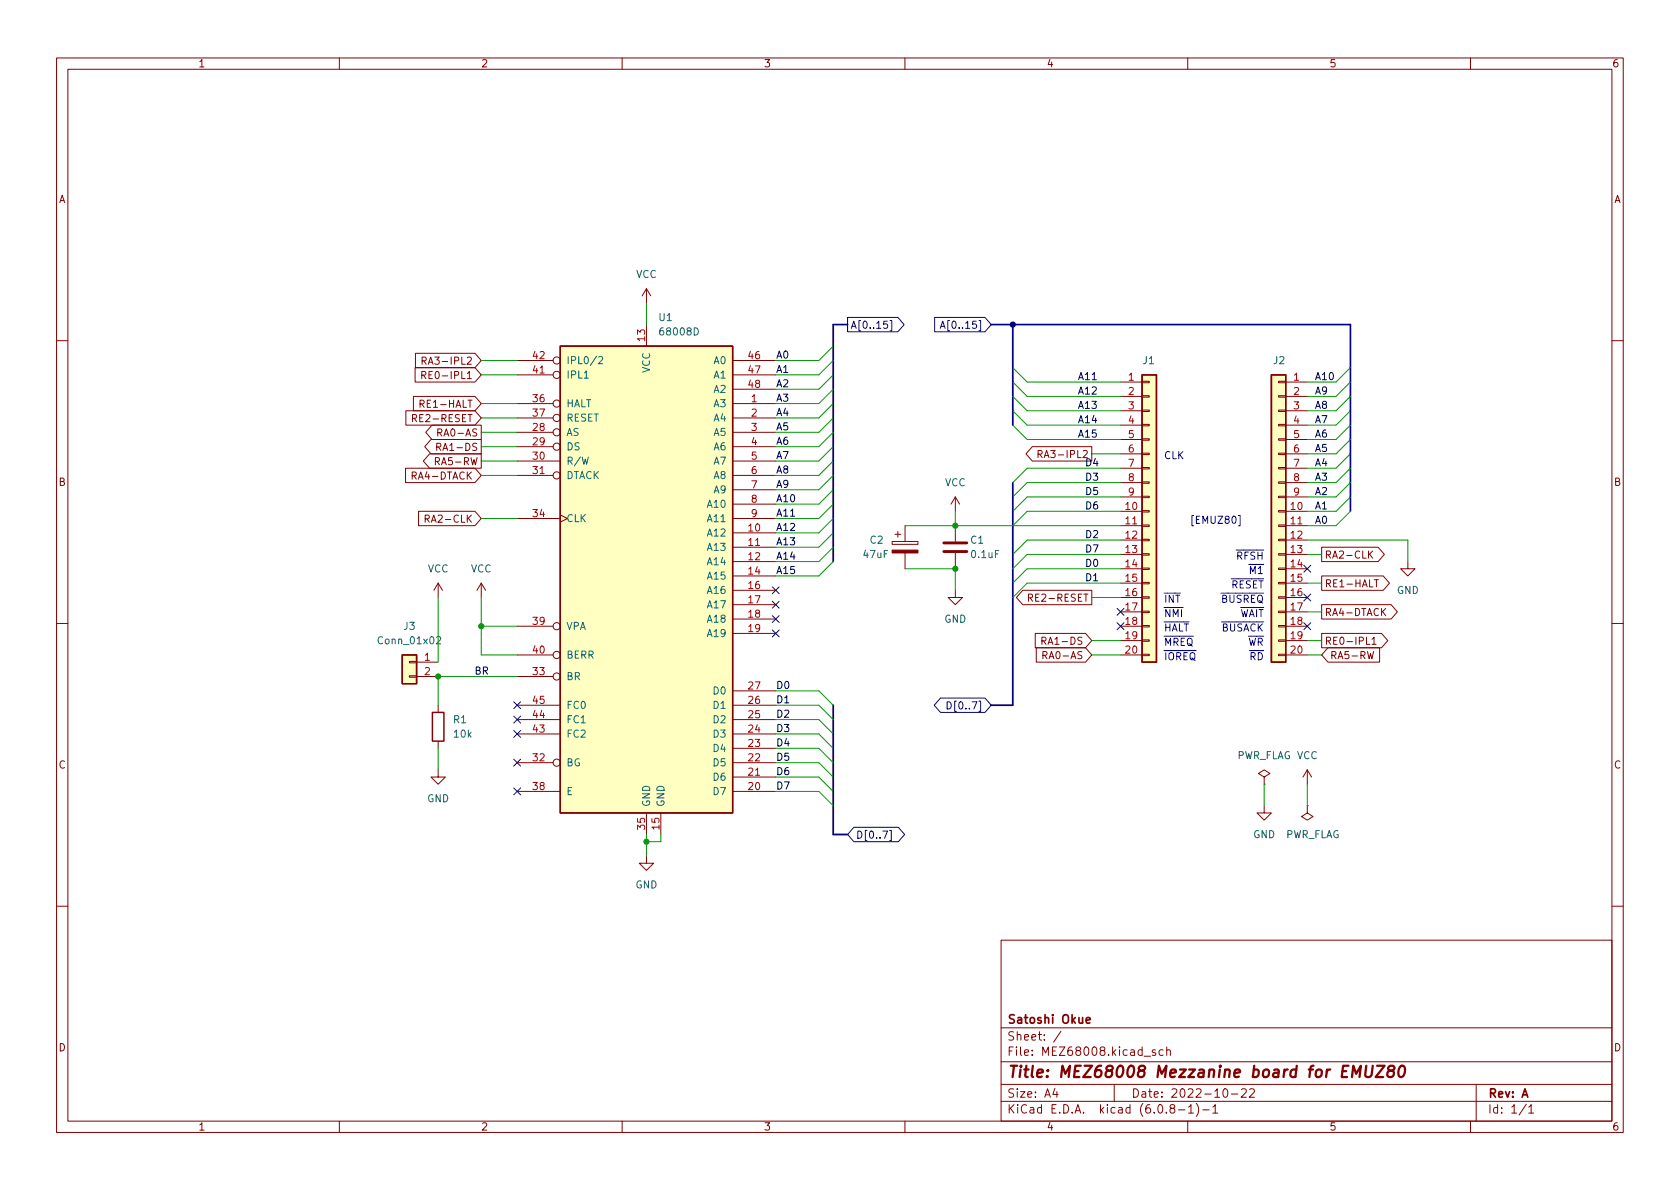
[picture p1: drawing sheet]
<svg xmlns="http://www.w3.org/2000/svg" width="297mm" height="210mm" viewBox="0 0 297 210" stroke-linecap="round" stroke-linejoin="round" font-family="sans-serif">
<g fill="none" stroke="#840000" stroke-width=".18">
<path d="M10 10.2h277v190.1h-277zM12 12.2h273v186.1h-273zM60 10.2v2M110 10.2v2M160 10.2v2M210 10.2v2M260 10.2v2M114.3 51l-.8 1.3M114.3 51v2.6M114.3 57.4v3.8M114.3 51l.8 1.3M10 60.2h2"/>
<path d="M71.8 72.6h12.2l1.1 1.3-1.1 1.3h-12.2zM72.9 74l.6-.1 .2-.2-.1-.3-.7-.1v1.3M73.1 70.1h10.9l1.1 1.3-1.1 1.2h-10.9zM73.2 74l.5 .6M73.4 65h10.6l1.1 1.3-1.1 1.3h-10.6zM73.5 62.5h10.5l1.1 1.2-1.1 1.3h-10.5zM74.3 71.4h.6l.1-.2-.1-.3-.6-.1v1.2M74.6 66.3h.6l.1-.2-.1-.3-.6-.1v1.3M74.6 63.8l.6-.1 .2-.1-.1-.3-.7-.2v1.3M74.9 66.3l.4 .7M74.9 63.8l.5 .6M76.2 77.7h8.9v2.6h-8.9l-1.1-1.3z"/>
<path d="M76.4 75.2h8.7v2.5h-8.7l-1.1-1.3zM77.2 79h.6l.1-.2v-.3l-.7-.1v1.3M77.4 76.5l.6-.1 .1-.1v-.3l-.7-.2v1.3M77.5 79l.4 .7M91.4 71.4h6.4M91.4 73.9h6.4M91.4 76.4h6.4M91.4 79h6.4M91.4 66.3h6.4M91.4 63.7h6.4M129.5 71.4h7.7M129.5 73.9h7.7"/>
<path d="M129.5 76.4h7.7M129.5 79h7.7M129.5 66.3h7.7M129.5 63.7h7.7M129.5 68.8h7.7M182.5 79h10.5v2.5h-10.5l-1.1-1.2zM198.1 67.6h3.8M198.1 70.1h3.8M198.1 72.6h3.8M198.1 75.2h3.8M198.1 77.7h3.8M201.9 77.6h1.3v.2h-1.3z"/>
<path d="M201.9 75.1h1.3v.2h-1.3zM201.9 72.5h1.3v.3h-1.3zM201.9 70h1.3v.2h-1.3zM201.9 67.4h1.3v.3h-1.3zM226.1 77.6h1.2v.2h-1.2zM226.1 75.1h1.2v.2h-1.2zM226.1 72.5h1.2v.3h-1.2zM226.1 70h1.2v.2h-1.2zM226.1 67.4h1.2v.3h-1.2zM227.3 67.6h3.8M227.3 70.1h3.8M227.3 72.6h3.8"/>
<path d="M227.3 75.2h3.8M227.3 77.7h3.8M285 60.2h2M71.7 82.8h12.3l1.1 1.3-1.1 1.2h-12.3zM72.9 84.1h.6l.1-.2-.1-.3-.6-.1v1.2M74 90.4h10l1.1 1.3-1.1 1.3h-10zM75.2 91.7h.6l.1-.2-.1-.3-.6-.1v1.3M76 80.3h9.1v2.5h-9.1l-1.2-1.3zM77 81.6l.6-.1 .1-.2-.1-.3-.6-.1v1.3M91.4 81.5h7.7M91.4 84.1h6.4M91.4 91.7h7.7"/>
<path d="M99.1 91.1l1.2 .6-1.2 .6M129.5 94.2h7.7M129.5 96.8h7.7M129.5 99.3h7.7M129.5 81.5h7.7M129.5 84.1h7.7M129.5 91.7h7.7M129.5 86.6h7.7M129.5 89.1h7.7M157.7 95.8h4.6v.5h-4.6zM158.2 94.5h1.1M158.7 94v1"/>
<path d="M160 93v2.8M160 97.8v2.8M168.9 87.9v2.5M168.9 93v2.8M168.9 97.8v2.8M168.9 87.9l-.8 1.2M168.9 87.9l.8 1.2M183.5 80.3h.6l.2-.2-.1-.3-.7-.1v1.2M183.8 80.3l.5 .6M198.1 90.4h3.8M198.1 93h3.8M198.1 95.5h3.8"/>
<path d="M198.1 98h3.8M198.1 80.3h3.8M198.1 82.8h3.8M198.1 85.3h3.8M198.1 87.9h3.8M201.9 97.9h1.3v.3h-1.3zM201.9 95.4h1.3v.2h-1.3zM201.9 92.8h1.3v.3h-1.3zM201.9 90.3h1.3v.2h-1.3zM201.9 87.8h1.3v.2h-1.3zM201.9 85.2h1.3v.3h-1.3zM201.9 82.7h1.3v.2h-1.3z"/>
<path d="M201.9 80.1h1.3v.3h-1.3zM226.1 97.9h1.2v.3h-1.2zM226.1 95.4h1.2v.2h-1.2zM226.1 92.8h1.2v.3h-1.2zM226.1 90.3h1.2v.2h-1.2zM226.1 87.8h1.2v.2h-1.2zM226.1 85.2h1.2v.3h-1.2zM226.1 82.7h1.2v.2h-1.2zM226.1 80.1h1.2v.3h-1.2zM227.3 90.4h3.8M227.3 93h3.8M227.3 95.5h3.8"/>
<path d="M227.3 98h3.8M227.3 80.3h3.8M227.3 82.8h3.8M227.3 85.3h3.8M227.3 87.9h3.8M233.7 96.8h10l1.1 1.2-1.1 1.3h-10zM242.2 98l.5 .7M242.7 97.4l-.7 .8M248.9 99.3v1.3h1.3l-1.3 1.2-1.3-1.2h1.3M10 110.2h2M72.4 119.5h1.3v.3h-1.3zM72.4 117h1.3v.2h-1.3z"/>
<path d="M73.7 119.6h3.8M73.7 117.1h3.8M77.5 103.1l-.8 1.3M77.5 103.1v2.6M77.5 103.1l.7 1.3M85.1 103.1l-.8 1.3M85.1 103.1v2.6M85.1 103.1l.8 1.3M91.4 110.7h6.4M91.4 115.8h6.4M91.4 119.6h6.4M129.5 101.8h7.7"/>
<path d="M129.5 104.4h7.7M129.5 106.9h7.7M129.5 109.5h7.7M129.5 112h7.7M168.9 104.4v1.3h1.3l-1.3 1.2-1.3-1.2h1.3M180.8 104.4h12.2v2.5h-12.2l-1.1-1.2zM181.8 105.7h.6l.2-.2-.1-.3-.7-.1v1.2M182.1 105.7l.5 .6M183 112h8.9l1.1 1.3-1.1 1.2h-8.9zM183.2 114.5h8.7l1.1 1.3-1.1 1.3h-8.7zM184.2 113.3h.6l.1-.2v-.3l-.7-.1v1.2M184.4 115.9l.6-.1 .1-.2v-.3l-.7-.1v1.3"/>
<path d="M184.5 113.3l.4 .6M198.1 100.6h3.8M198.1 103.1h3.8M198.1 105.7h3.8M198.1 108.2h3.8M198.1 110.7h3.8M198.1 113.3h3.8M198.1 115.8h3.8M201.9 115.7h1.3v.2h-1.3zM201.9 113.2h1.3v.2h-1.3zM201.9 110.6h1.3v.3h-1.3zM201.9 108.1h1.3v.2h-1.3z"/>
<path d="M201.9 105.5h1.3v.3h-1.3zM201.9 103h1.3v.2h-1.3zM201.9 100.5h1.3v.2h-1.3zM226.1 115.7h1.2v.2h-1.2zM226.1 113.2h1.2v.2h-1.2zM226.1 110.6h1.2v.3h-1.2zM226.1 108.1h1.2v.2h-1.2zM226.1 105.5h1.2v.3h-1.2zM226.1 103h1.2v.2h-1.2zM226.1 100.5h1.2v.2h-1.2zM227.3 100.6h3.8M227.3 103.1h3.8"/>
<path d="M227.3 105.7h3.8M227.3 108.2h3.8M227.3 110.7h3.8M227.3 113.3h3.8M227.3 115.8h3.8M233.7 101.8h10.9l1.1 1.3-1.1 1.3h-10.9zM233.7 106.9h12.3l1.1 1.3-1.1 1.3h-12.3zM233.7 112h10.6l1.1 1.3-1.1 1.2h-10.6zM234.8 114.5h9.1v2.6h-9.1l-1.1-1.3zM241.6 112.7v1.2h.6M241.8 115.2l.3 1.3 .2-.9 .3 .9 .3-1.3M242.6 113l.3-.3v1.2"/>
<path d="M242.6 113.9h.7M243 102.5h.7M243.4 102.5v1.3M244.5 108.1l.5 .8M245 107.6l-.7 .7M285 110.2h2M77.5 136.1v1.3h1.2l-1.2 1.3-1.3-1.3h1.3M77.5 124.7v1.3M77.5 131.1v1.2M91.4 139.9h7.7M91.4 134.9h6.4M91.4 129.8h7.7"/>
<path d="M91.4 127.2h7.7M91.4 124.7h7.7M129.5 139.9h7.7M129.5 137.4h7.7M129.5 134.9h7.7M129.5 132.3h7.7M129.5 129.8h7.7M129.5 127.2h7.7M129.5 124.7h7.7M129.5 122.2h7.7M223.5 137.4l1-.6-1-.7-1 .7 1 .6v1.3M223.5 138.7h.1"/>
<path d="M231.1 136.1l-.7 1.3M231.1 136.1v2.6M231.1 136.1l.8 1.3M114.3 151.4v1.2h1.3l-1.3 1.3-1.3-1.3h1.3M114.3 143.8v3.8M116.8 143.8v3.8M223.5 142.5v1.3h1.3l-1.3 1.2-1.3-1.2h1.3M231.1 142.5v1.3l1.1 .6-1.1 .6-1-.6 1-.6M231.1 142.5h.1M10 160.2h2M177 166.3h108v32h-108zM285 160.2h2"/>
<path d="M60 198.3v2M110 198.3v2M160 198.3v2M177 194.8h108M177 191.8h108M177 187.8h108M177 181.8h108M186.5 192.5l-.4 1h1M186.9 193v1M187.6 182.4l-1.3 1.9M197 191.8v3M202.3 186.8h1.1"/>
<path d="M204.3 185.7l-.4-.1-.2 .2 .1 .3 .5 .1v.4h-.6M205.6 185.7l-.4-.1-.3 .3v.4l.2 .3h.5M206.3 185.8l.2-.2 .4 .1v.9M206.3 185.1v1.5M207.1 196l-.2-.3v-.2l.2-.2 .5 .1 .1 .2-.1 .2-.6 .2-.1 .3v.4l.2 .1h.5l.1-.3-.1-.4-.2-.1M208.4 196.3h1.1M210 198.3v2M210.1 195.8l.5-.5v1.5M210.1 196.8h.9M211.5 195.1a1.72 1.72 0 0 1 0 2.3M212.6 196.3h1.2M214.4 195.8l.5-.5v1.5"/>
<path d="M214.4 196.8h.9M216.4 192.6l.2-.1a.81 .81 0 0 1 .6 .7 .81 .81 0 0 1-.3 .8h-.2a.81 .81 0 0 1-.6-.6 .81 .81 0 0 1 .3-.8zM217.7 193.5h1.2M219.5 192.7l.6-.2 .2 .2 .1 .3-1 1h1M220.9 192.7l.6-.2 .2 .2 .1 .3-.9 1h.9M260 198.3v2M261 191.8v6.5M269.9 195.3l-1.3 1.9M270.3 195.8l.4-.5v1.5M270.3 196.8h.9"/>
<circle cx="98.4" cy="66.3" r=".63"/>
<circle cx="98.4" cy="73.9" r=".63"/>
<circle cx="98.4" cy="76.4" r=".63"/>
<circle cx="98.4" cy="79" r=".63"/>
<circle cx="98.4" cy="63.7" r=".63"/>
<circle cx="98.4" cy="71.4" r=".63"/>
<circle cx="98.4" cy="84.1" r=".63"/>
<circle cx="98.4" cy="110.7" r=".63"/>
<circle cx="98.4" cy="115.8" r=".63"/>
<circle cx="98.4" cy="119.6" r=".63"/>
<circle cx="98.4" cy="134.9" r=".63"/>
</g>
<path d="M239 190.5l.3-2 .5 1.4 .8-1.4-.2 2M241.6 188.5l-.2 1.6 .1 .3a.66 .66 0 0 0 1-.3l.2-1.6M243.5 188.5h1.3l-1.6 2h1.4M245.8 189.3l-.3-.2-.1-.3a.64 .64 0 0 1 1.1-.1l.1 .2a.66 .66 0 0 1-.8 .4 .65 .65 0 0 0-.4 1.1 .65 .65 0 0 0 .9-.1 .65 .65 0 0 0 0-.9l-.2-.1M247.5 188.7a.46 .46 0 0 1 .5-.2 .46 .46 0 0 1 .4 .3 1.15 1.15 0 0 1-.8 1.7l-.2-.1a1.54 1.54 0 0 1 .1-1.7z" fill="none" stroke="#840000" stroke-width=".4"/>
<path d="M192.1 180.4l.7-.1-.1-.3-.4-.1-.2 .2v.8h.6" fill="none" stroke="#840000" stroke-width=".3"/>
<path d="M157.7 97.3h4.6v.5h-4.6z" fill="#840000" stroke="#840000" stroke-width=".18"/>
<path d="M166.9 97.5h4M166.9 96h4" fill="none" stroke="#840000" stroke-width=".51"/>
<g fill="#ffffc2" stroke="#ffffc2" stroke-width=".18">
<path d="M201.9 66.3h2.6v50.8h-2.6z"/>
<path d="M224.8 66.3h2.5v50.8h-2.5z"/>
<path d="M99.1 61.2h30.4v82.6h-30.4z"/>
<path d="M71.1 115.8h2.6v5.1h-2.6z"/>
</g>
<path d="M99.1 61.2h30.4v82.6h-30.4zM201.9 66.3h2.6v50.8h-2.6zM224.8 66.3h2.5v50.8h-2.5zM71.1 115.8h2.6v5.1h-2.6zM76.5 126h2v5.1h-2z" fill="none" stroke="#840000" stroke-width=".25"/>
<path d="M103.3 66.9h.7M105.8 63.2l.5-.1 .3 .3-.8 .9h.8M77.2 112.7l.5-.1 .2 .3-.8 1h.8" fill="none" stroke="#006464" stroke-width=".18"/>
<g fill="none" stroke="#000084" stroke-width=".18">
<path d="M149.9 56.1h8.9l1.1 1.3-1.1 1.3h-8.9zM156.9 56.8h-.6l-.1 .6 .2-.1h.4l.1 .2v.4l-.2 .2-.5-.2M157.4 56.7h.3v1.8h-.3M165.3 56.1h8.8l1.2 1.3-1.2 1.3h-8.8zM166.3 58.1l.4-1.3 .4 1.3M166.4 57.7h.6M230.5 100l1.2 1.2M231.7 100l-1.2 1.2M136.6 108.9l1.2 1.2M136.6 111.4l1.2 1.2M136.6 103.8l1.2 1.2M136.6 106.3l1.2 1.2"/>
<path d="M137.8 108.9l-1.2 1.2M137.8 111.4l-1.2 1.2M137.8 103.8l-1.2 1.2M137.8 106.3l-1.2 1.2M197.5 110.1l1.2 1.2M197.5 107.6l1.2 1.2M198.7 110.1l-1.2 1.2M198.7 107.6l-1.2 1.2M230.5 105l1.2 1.3M230.5 110.1l1.2 1.2M231.7 105l-1.2 1.3M231.7 110.1l-1.2 1.2"/>
<path d="M90.8 124.1l1.2 1.2M90.8 126.6l1.2 1.3M90.8 129.2l1.2 1.2M90.8 134.3l1.2 1.2M90.8 139.3l1.2 1.3M92 124.1l-1.2 1.2M92 126.6l-1.2 1.3M92 129.2l-1.2 1.2M92 134.3l-1.2 1.2M92 139.3l-1.2 1.3M166.3 123.4h7.8l1.2 1.3-1.2 1.3h-7.8l-1.1-1.3zM167.5 124.1a.64 .64 0 0 1 .7 .6 .64 .64 0 0 1-.7 .7z"/>
<path d="M151 146.3h7.8l1.1 1.3-1.1 1.2h-7.8l-1.1-1.2zM157.3 146.8h.3v1.9h-.3"/>
</g>
<path d="M211 91.2h-.3v1.8h.3" fill="none" stroke="#0000c2" stroke-width=".18"/>
<path d="M149.9 57.4h-2.6v41.9M175.3 57.4h63.5v33M179.1 57.4v17.8M179.1 85.3v39.4h-3.8M147.3 124.7v22.9h2.6" fill="none" stroke="#000084" stroke-width=".3"/>
<g fill="none" stroke="#009600" stroke-width=".18">
<path d="M114.3 53.6v3.8M85.1 73.9h6.3M85.1 71.4h6.3M85.1 76.4h6.3M85.1 79h6.3M85.1 66.3h6.3M85.1 63.7h6.3M147.3 71.4l-2.5 2.5h-7.6M147.3 68.8l-2.5 2.6h-7.6M147.3 73.9l-2.5 2.5h-7.6M147.3 79l-2.5 2.5h-7.6M147.3 76.4l-2.5 2.6h-7.6"/>
<path d="M147.3 63.7l-2.5 2.6h-7.6M147.3 61.2l-2.5 2.5h-7.6M147.3 66.3l-2.5 2.5h-7.6M179.1 65l2.5 2.6h16.5M179.1 70.1l2.5 2.5h16.5M179.1 67.6l2.5 2.5h16.5M179.1 75.2l2.5 2.5h16.5M179.1 72.6l2.5 2.6h16.5M238.8 65l-2.6 2.6h-5.1M238.8 70.1l-2.6 2.5h-5.1M238.8 67.6l-2.6 2.5h-5.1M238.8 77.7l-2.6 2.6h-5.1"/>
<path d="M238.8 75.2l-2.6 2.5h-5.1M238.8 72.6l-2.6 2.6h-5.1M85.1 84.1h6.3M85.1 91.7h6.3M85.1 81.5h6.3M147.3 99.3l-2.5 2.5h-7.6M147.3 96.8l-2.5 2.5h-7.6M147.3 81.5l-2.5 2.6h-7.6M147.3 89.1l-2.5 2.6h-7.6M147.3 84.1l-2.5 2.5h-7.6M147.3 86.6l-2.5 2.5h-7.6M147.3 94.2l-2.5 2.6h-7.6"/>
<path d="M147.3 91.7l-2.5 2.5h-7.6M160 93h38.1M168.9 90.4v2.6M193 80.3h5.1M198.1 85.3h-16.5l-2.5 2.6M198.1 95.5h-16.5l-2.5 2.5M198.1 98h-16.5l-2.5 2.6M198.1 90.4h-16.5l-2.5 2.6M198.1 87.9h-16.5l-2.5 2.5M198.1 82.8h-16.5l-2.5 2.5M231.1 95.5h17.8v3.8M231.1 98h2.6"/>
<path d="M238.8 82.8l-2.6 2.5h-5.1M238.8 90.4l-2.6 2.6h-5.1M238.8 87.9l-2.6 2.5h-5.1M238.8 85.3l-2.6 2.6h-5.1M238.8 80.3l-2.6 2.5h-5.1M77.5 105.7v11.4M85.1 105.7v10.1h6.3M85.1 110.7h6.3M91.4 119.6h-13.9v5.1M160 100.6h8.9v3.8M193 113.3h5.1M193 115.8h5.1"/>
<path d="M193 105.7h5.1M198.1 100.6h-16.5l-2.5 2.5M198.1 103.1h-16.5l-2.5 2.6M231.1 113.3h2.6M231.1 115.8h2.6M231.1 103.1h2.6M231.1 108.2h2.6M77.5 132.3v3.8M137.2 122.2h7.6l2.5 2.5M137.2 134.9h7.6l2.5 2.5M137.2 132.3h7.6l2.5 2.6M137.2 129.8h7.6l2.5 2.5"/>
<path d="M137.2 137.4h7.6l2.5 2.5M137.2 139.9h7.6l2.5 2.6M137.2 127.2h7.6l2.5 2.6M137.2 124.7h7.6l2.5 2.5M223.5 138.7v3.8M231.1 138.7v3.8M114.3 147.6v3.8M116.8 147.6v1.2h-2.5"/>
</g>
<circle cx="179.1" cy="57.4" r=".46" fill="#000084" stroke="#000084" stroke-width=".18"/>
<g fill="#009600" stroke="#009600" stroke-width=".18">
<circle cx="168.9" cy="93" r=".46"/>
<circle cx="168.9" cy="100.6" r=".46"/>
<circle cx="77.5" cy="119.6" r=".46"/>
<circle cx="114.3" cy="148.8" r=".46"/>
<circle cx="85.1" cy="110.7" r=".46"/>
</g>
<text font-size="2.8" fill="#840000" x="178" y="190.6">Title: MEZ68008 Mezzanine board for EMUZ80</text>
<g font-size="2.1" fill="#840000">
<text x="178" y="184">Sheet: /</text>
<text x="178" y="181">Satoshi Okue</text>
<text x="178" y="186.7">File: MEZ68008.kicad_sch</text>
<text x="178" y="196.9">KiCad E.D.A. kicad (6.0.8-1)-1</text>
<text x="178" y="194.1">Size: A4</text>
<text x="200" y="194.1">Date: 2022-10-22</text>
<text x="263" y="194.1">Rev: A</text>
<text x="263" y="196.9">Id: 1/1</text>
</g>
<g font-size="1.8" fill="#840000">
<text x="35" y="11.9">1</text>
<text x="85" y="11.9">2</text>
<text x="135" y="11.9">3</text>
<text x="185" y="11.9">4</text>
<text x="235" y="11.9">5</text>
<text x="285" y="11.9">6</text>
<text x="10.3" y="35.9">A</text>
<text x="285.3" y="35.9">A</text>
<text x="75.8" y="64.5">RA3-IPL2</text>
<text x="75.9" y="67">RE0-IPL1</text>
<text x="73.7" y="74.6">RE2-RESET</text>
<text x="74.9" y="72.1">RE1-HALT</text>
<text x="78" y="77.2">RA0-AS</text>
<text x="77.5" y="82.3">RA5-RW</text>
<text x="78" y="79.7">RA1-DS</text>
<text x="184.7" y="81">RA3-IPL2</text>
<text x="10.3" y="85.9">B</text>
<text x="73.3" y="84.8">RA4-DTACK</text>
<text x="285.3" y="85.9">B</text>
<text x="75.9" y="92.4">RA2-CLK</text>
<text x="234.2" y="98.8">RA2-CLK</text>
<text x="182.6" y="106.4">RE2-RESET</text>
<text x="234.2" y="103.8">RE1-HALT</text>
<text x="234.2" y="108.9">RA4-DTACK</text>
<text x="185" y="114">RA1-DS</text>
<text x="185" y="116.5">RA0-AS</text>
<text x="234.2" y="114">RE0-IPL1</text>
<text x="235.1" y="116.5">RA5-RW</text>
<text x="10.3" y="135.9">C</text>
<text x="285.3" y="135.9">C</text>
<text x="10.3" y="185.9">D</text>
<text x="285.3" y="185.9">D</text>
<text x="35" y="199.9">1</text>
<text x="85" y="199.9">2</text>
<text x="135" y="199.9">3</text>
<text x="185" y="199.9">4</text>
<text x="235" y="199.9">5</text>
<text x="285" y="199.9">6</text>
</g>
<g font-size="1.8" fill="#006464">
<text x="112.4" y="49.1">VCC</text>
<text x="116.5" y="56.8">U1</text>
<text x="117" y="59.3">68008D</text>
<text x="100.1" y="64.4">IPL0/2</text>
<text x="114.9" y="66" transform="rotate(-90 114.9 66)">VCC</text>
<text x="126.3" y="64.4">A0</text>
<text x="202.1" y="64.4">J1</text>
<text x="225.2" y="64.4">J2</text>
<text x="100.1" y="66.9">IPL1</text>
<text x="126.3" y="66.9">A1</text>
<text x="126.3" y="69.5">A2</text>
<text x="100.1" y="77.1">AS</text>
<text x="100.1" y="72">HALT</text>
<text x="100.1" y="74.5">RESET</text>
<text x="126.3" y="72">A3</text>
<text x="126.3" y="74.5">A4</text>
<text x="126.3" y="77.1">A5</text>
<text x="100.1" y="79.6">DS</text>
<text x="100.1" y="82.2">R/W</text>
<text x="126.3" y="79.6">A6</text>
<text x="126.3" y="82.2">A7</text>
<text x="100.1" y="84.7">DTACK</text>
<text x="125.3" y="89.8">A10</text>
<text x="126.3" y="84.7">A8</text>
<text x="126.3" y="87.2">A9</text>
<text x="167" y="86">VCC</text>
<text x="100.1" y="92.3">CLK</text>
<text x="125.3" y="94.9">A12</text>
<text x="125.3" y="92.3">A11</text>
<text x="75.6" y="101.2">VCC</text>
<text x="83.2" y="101.2">VCC</text>
<text x="125.3" y="97.4">A13</text>
<text x="125.3" y="99.9">A14</text>
<text x="152.7" y="98.7">47uF</text>
<text x="153.9" y="96.1">C2</text>
<text x="171.6" y="96.1">C1</text>
<text x="171.9" y="98.7">0.1uF</text>
<text x="125.3" y="102.5">A15</text>
<text x="125.3" y="105">A16</text>
<text x="125.3" y="107.6">A17</text>
<text x="247" y="105">GND</text>
<text x="67.2" y="113.9">Conn_01x02</text>
<text x="71.4" y="111.4">J3</text>
<text x="100.1" y="111.4">VPA</text>
<text x="125.3" y="110.1">A18</text>
<text x="125.3" y="112.6">A19</text>
<text x="166.9" y="110.1">GND</text>
<text x="100.1" y="116.5">BERR</text>
<text x="100.1" y="120.3">BR</text>
<text x="100.1" y="125.3">FC0</text>
<text x="126.3" y="125.3">D1</text>
<text x="126.3" y="122.8">D0</text>
<text x="80.2" y="127.9">R1</text>
<text x="80.3" y="130.4">10k</text>
<text x="100.1" y="130.4">FC2</text>
<text x="100.1" y="127.9">FC1</text>
<text x="126.3" y="130.4">D3</text>
<text x="126.3" y="127.9">D2</text>
<text x="100.1" y="135.5">BG</text>
<text x="126.3" y="135.5">D5</text>
<text x="126.3" y="133">D4</text>
<text x="218.6" y="134.2">PWR_FLAG VCC</text>
<text x="75.5" y="141.9">GND</text>
<text x="100.1" y="140.6">E</text>
<text x="114.9" y="142.7" transform="rotate(-90 114.9 142.7)">GND</text>
<text x="117.5" y="142.7" transform="rotate(-90 117.5 142.7)">GND</text>
<text x="126.3" y="140.6">D7</text>
<text x="126.3" y="138">D6</text>
<text x="221.6" y="148.2">GND</text>
<text x="227.2" y="148.2">PWR_FLAG</text>
<text x="112.3" y="157.1">GND</text>
</g>
<g font-size="1.8" fill="#000084">
<text x="150.3" y="58.1">A[0..15]</text>
<text x="167.4" y="58.1">A[0..15]</text>
<text x="168.4" y="125.4">D[0..7]</text>
<text x="151.3" y="148.3">D[0..7]</text>
</g>
<g font-size="1.8" fill="#a90000">
<text x="94.3" y="63.5">42</text>
<text x="114" y="60.3" transform="rotate(-90 114 60.3)">13</text>
<text x="132.4" y="63.5">46</text>
<text x="94.3" y="71.1">36</text>
<text x="94.3" y="66">41</text>
<text x="132.4" y="66">47</text>
<text x="132.4" y="68.6">48</text>
<text x="132.9" y="71.1">1</text>
<text x="199.5" y="67.3">1</text>
<text x="199.5" y="69.8">2</text>
<text x="228.7" y="67.3">1</text>
<text x="228.7" y="69.8">2</text>
<text x="94.3" y="76.2">28</text>
<text x="94.3" y="73.7">37</text>
<text x="132.9" y="73.7">2</text>
<text x="132.9" y="76.2">3</text>
<text x="199.5" y="72.4">3</text>
<text x="199.5" y="74.9">4</text>
<text x="199.5" y="77.5">5</text>
<text x="228.7" y="72.4">3</text>
<text x="228.7" y="74.9">4</text>
<text x="228.7" y="77.5">5</text>
<text x="94.3" y="78.7">29</text>
<text x="94.3" y="81.3">30</text>
<text x="94.3" y="83.8">31</text>
<text x="132.9" y="78.7">4</text>
<text x="132.9" y="81.3">5</text>
<text x="132.9" y="83.8">6</text>
<text x="199.5" y="80">6</text>
<text x="199.5" y="82.5">7</text>
<text x="228.7" y="80">6</text>
<text x="228.7" y="82.5">7</text>
<text x="132.9" y="86.4">7</text>
<text x="132.9" y="88.9">8</text>
<text x="199.5" y="85.1">8</text>
<text x="199.5" y="87.6">9</text>
<text x="228.7" y="85.1">8</text>
<text x="228.7" y="87.6">9</text>
<text x="94.3" y="91.4">34</text>
<text x="132.4" y="94">10</text>
<text x="132.9" y="91.4">9</text>
<text x="199" y="90.2">10</text>
<text x="199" y="92.7">11</text>
<text x="199" y="95.2">12</text>
<text x="228.3" y="90.2">10</text>
<text x="228.3" y="92.7">11</text>
<text x="228.3" y="95.2">12</text>
<text x="132.4" y="96.5">11</text>
<text x="132.4" y="99.1">12</text>
<text x="132.4" y="101.6">14</text>
<text x="199" y="97.8">13</text>
<text x="199" y="100.3">14</text>
<text x="228.3" y="97.8">13</text>
<text x="228.3" y="100.3">14</text>
<text x="132.4" y="104.1">16</text>
<text x="132.4" y="106.7">17</text>
<text x="199" y="102.9">15</text>
<text x="199" y="105.4">16</text>
<text x="199" y="107.9">17</text>
<text x="228.3" y="102.9">15</text>
<text x="228.3" y="105.4">16</text>
<text x="228.3" y="107.9">17</text>
<text x="94.3" y="110.5">39</text>
<text x="132.4" y="109.2">18</text>
<text x="132.4" y="111.8">19</text>
<text x="199" y="110.5">18</text>
<text x="199" y="113">19</text>
<text x="228.3" y="110.5">18</text>
<text x="228.3" y="113">19</text>
<text x="75.1" y="116.8">1</text>
<text x="75.1" y="119.4">2</text>
<text x="94.3" y="119.4">33</text>
<text x="94.3" y="115.6">40</text>
<text x="199" y="115.6">20</text>
<text x="228.3" y="115.6">20</text>
<text x="94.3" y="124.5">45</text>
<text x="132.4" y="124.5">26</text>
<text x="132.4" y="121.9">27</text>
<text x="94.3" y="129.5">43</text>
<text x="94.3" y="127">44</text>
<text x="132.4" y="129.5">24</text>
<text x="132.4" y="127">25</text>
<text x="94.3" y="134.6">32</text>
<text x="132.4" y="137.2">21</text>
<text x="132.4" y="134.6">22</text>
<text x="132.4" y="132.1">23</text>
<text x="94.3" y="139.7">38</text>
<text x="132.4" y="139.7">20</text>
<text x="114" y="146.6" transform="rotate(-90 114 146.6)">35</text>
<text x="116.6" y="146.6" transform="rotate(-90 116.6 146.6)">15</text>
</g>
<g font-size="1.8" fill="#0f0f0f">
<text x="137.2" y="65.9">A1</text>
<text x="137.2" y="63.4">A0</text>
<text x="137.2" y="71">A3</text>
<text x="137.2" y="68.5">A2</text>
<text x="190.5" y="67.2">A11</text>
<text x="190.5" y="69.7">A12</text>
<text x="232.4" y="67.2">A10</text>
<text x="232.4" y="69.7">A9</text>
<text x="137.2" y="76.1">A5</text>
<text x="137.2" y="73.6">A4</text>
<text x="190.5" y="72.3">A13</text>
<text x="190.5" y="77.4">A15</text>
<text x="190.5" y="74.8">A14</text>
<text x="232.4" y="77.4">A6</text>
<text x="232.4" y="74.8">A7</text>
<text x="232.4" y="72.3">A8</text>
<text x="137.2" y="81.2">A7</text>
<text x="137.2" y="83.7">A8</text>
<text x="137.2" y="78.6">A6</text>
<text x="191.8" y="82.4">D4</text>
<text x="232.4" y="79.9">A5</text>
<text x="232.4" y="82.4">A4</text>
<text x="137.2" y="88.8">A10</text>
<text x="137.2" y="86.3">A9</text>
<text x="191.8" y="85">D3</text>
<text x="191.8" y="87.5">D5</text>
<text x="232.4" y="87.5">A2</text>
<text x="232.4" y="85">A3</text>
<text x="137.2" y="93.9">A12</text>
<text x="137.2" y="91.3">A11</text>
<text x="191.8" y="95.1">D2</text>
<text x="191.8" y="90.1">D6</text>
<text x="232.4" y="90.1">A1</text>
<text x="232.4" y="92.6">A0</text>
<text x="137.2" y="96.4">A13</text>
<text x="137.2" y="101.5">A15</text>
<text x="137.2" y="99">A14</text>
<text x="191.8" y="100.2">D0</text>
<text x="191.8" y="97.7">D7</text>
<text x="191.8" y="102.8">D1</text>
<text x="83.8" y="119.3">BR</text>
<text x="137.2" y="121.8">D0</text>
<text x="137.2" y="124.4">D1</text>
<text x="137.2" y="132">D4</text>
<text x="137.2" y="126.9">D2</text>
<text x="137.2" y="129.4">D3</text>
<text x="137.2" y="134.5">D5</text>
<text x="137.2" y="137.1">D6</text>
<text x="137.2" y="139.6">D7</text>
</g>
<g font-size="1.8" fill="#0000c2">
<text x="205.7" y="81.2">CLK</text>
<text x="211.6" y="92.6">[EMUZ80]</text>
<text x="217.3" y="99">~{RFSH}</text>
<text x="219.7" y="101.5">~{M1}</text>
<text x="205.7" y="106.6">~{INT}</text>
<text x="214.6" y="106.6">~{BUSREQ}</text>
<text x="216.2" y="104">~{RESET}</text>
<text x="205.7" y="111.7">~{HALT}</text>
<text x="205.7" y="109.1">~{NMI}</text>
<text x="214.6" y="111.7">~{BUSACK}</text>
<text x="217.6" y="109.1">~{WAIT}</text>
<text x="205.7" y="114.2">~{MREQ}</text>
<text x="205.7" y="116.7">~{IOREQ}</text>
<text x="219.2" y="114.2">~{WR}</text>
<text x="219.6" y="116.7">~{RD}</text>
</g>
</svg>
